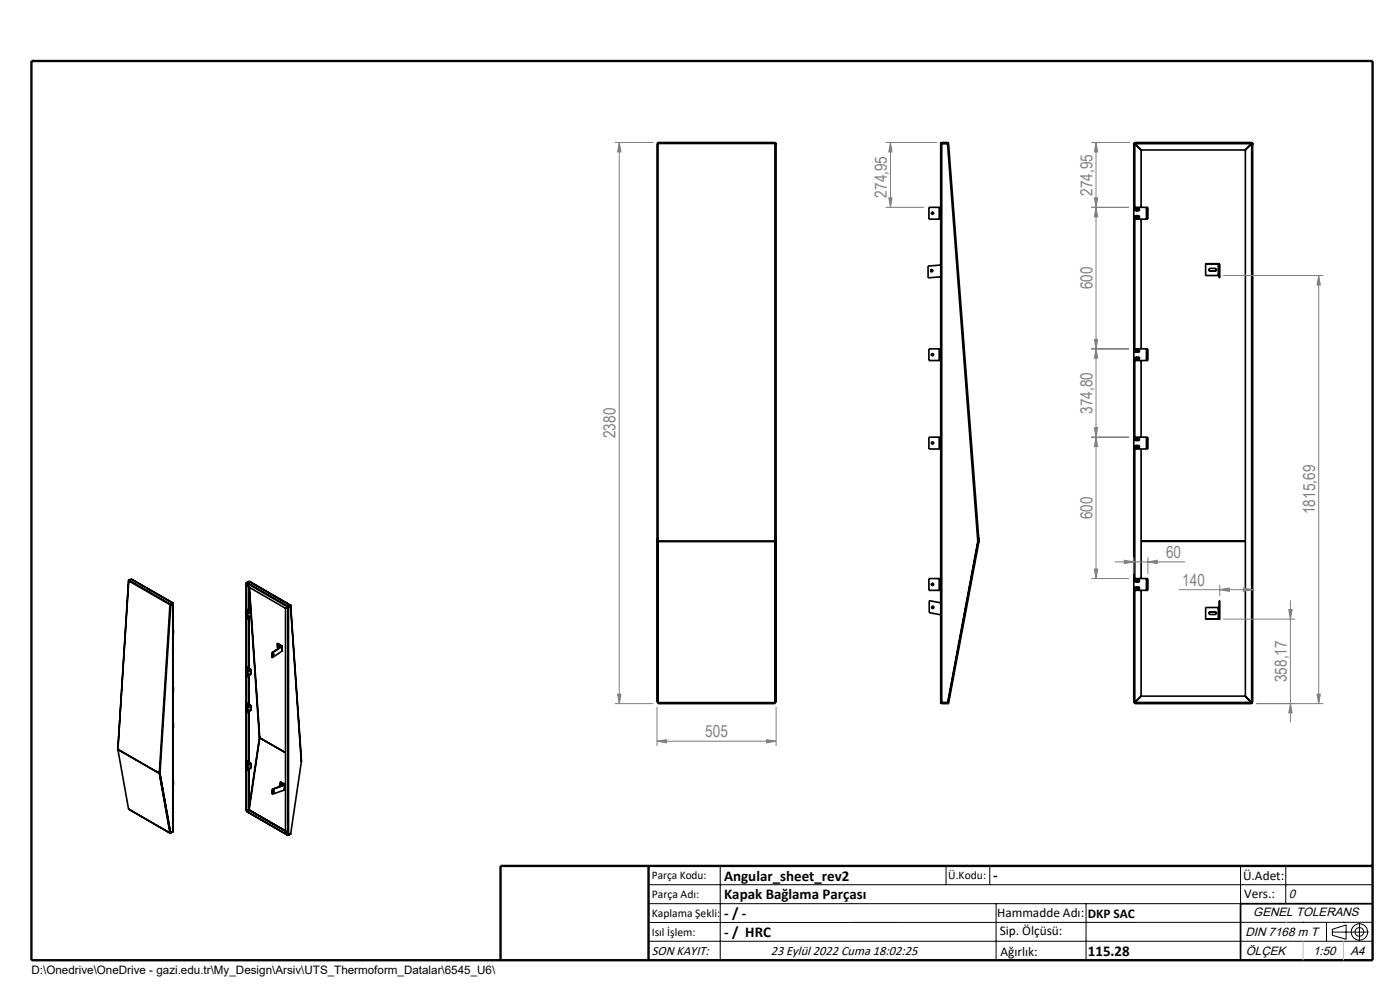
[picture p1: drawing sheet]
<svg xmlns="http://www.w3.org/2000/svg" width="297mm" height="210mm" viewBox="0 0 297 210" stroke-linecap="round" stroke-linejoin="round" font-family="sans-serif">
<g fill="none" stroke="#000" stroke-width=".35">
<path d="M139.4 30.5h.1M139.4 30.5v118.5M139.6 30.4l-.2 .1M139.6 30.2v.2M139.6 30.4v.1M139.6 30.2v118.8M139.6 30.4h24.8M139.6 30.2h24.8M164.4 30.4l.2 .1M164.4 30.2v.2M164.4 30.4v.1M164.4 30.2v118.8"/>
<path d="M164.6 30.5h.1M164.6 30.5v118.5M199.6 30.5h.2M199.6 30.5h.1M199.6 30.5v118.5M199.8 30.2l-.2 .3M199.8 30.4l-.2 .1M199.8 30.2h1.2M199.8 30.5h1.2M199.8 30.2v.2M199.8 30.5v118.5M199.8 30.4h1.2"/>
<path d="M201 30.2l.2 .2M201 30.4l.1 .1M201 30.5l6.4 84.4M201 30.2v.2M201.2 30.4l-.2 .1M201.2 30.4l6.5 84.4M240.5 30.5h.2M240.5 30.5h.1M240.5 30.5v118.5M240.7 30.2v.3M240.7 30.4l-.2 .1M240.7 30.5h.1"/>
<path d="M240.7 30.2h24.8M240.7 30.5h24.8M240.7 30.5l1.4 1.3v12.2M240.7 30.5l1.4 1.3h22.1M240.7 30.5v13.5M264.2 31.8v115.9M265.5 30.5l-1.3 1.3M265.5 30.2v.3M265.5 30.5h.2M265.5 30.5h.1M265.5 30.4v.1M265.5 30.4l.2 .1"/>
<path d="M265.5 30.2v.2M265.5 30.5v118.8M265.6 30.5h.1M265.7 30.5h.1M265.7 30.5v118.5M199.2 44h.4M199.2 46.5h.4M199.2 44v2.5M199.2 44h-2.1v2.5h2.1M199.6 56.2l-2.7 .2v2.5l2.7-.2M240.5 44h2.7M240.5 46.5h2.7"/>
<path d="M240.7 46.5v27.5M240.8 44.3h.8l.1 .3-.2 .1h-.6zM240.9 45.8l.6-.1 .2 .4-.1 .1h-.7l-.1-.2zM241.2 44.3l-.2 .1v.2l.2 .1M241.2 45.7l-.2 .2v.2l.2 .1M241.3 45.7l.2 .2-.2 .3M241.3 44.3l.2 .1-.2 .3M242.1 46.5v27.5M243.2 46.5h.1M243.2 44h.1M243.2 44v2.5M243.3 44h.2v2.5h-.2"/>
<path d="M243.3 44v2.5M256.5 57.2l.3 .3M256.8 57.5l-.3-.1 .1-.4 1.2-.1 .2 .4-.3 .2M256.8 57.5h.9M256.8 57.5h.1M257.7 57.5h.1M258 57.2l-.3 .3M258.4 55.9l.4 .1M258.4 56h.2M258.4 58.4l.2 .1M258.4 55.9h-2.6v2.5h2.6M258.4 55.9v2.5"/>
<path d="M258.6 56.4h.2M258.6 56v2.9h.2v-2.9M258.6 56h.2M199.2 76.5h.4M199.2 74h.4M199.2 74v2.5M199.2 74h-2.1v2.5h2.1M240.5 74h2.7M240.5 76.5h2.7M240.7 76.5v16.2M240.9 75.8h.7l.1 .3-.2 .1h-.6zM240.9 74.3h.7l.1 .3-.1 .1h-.7l-.1-.2z"/>
<path d="M241.2 74.3l-.2 .1v.2l.2 .1M241.2 75.8h-.2v.3l.2 .1M241.3 74.3l.2 .1-.2 .3M241.3 75.8l.2 .1-.2 .3M242.1 76.5v16.2M243.2 76.5h.1M243.2 74h.1M243.2 74v2.5M243.3 74h.2v2.5h-.2M243.3 74v2.5M199.2 95.2h.4M199.2 92.7h.4"/>
<path d="M199.2 92.7v2.5M199.2 92.7h-2.1v2.5h2.1M240.5 95.2h2.7M240.5 92.7h2.7M240.7 95.2v27.5M240.8 94.6l.8-.1 .1 .3-.1 .2h-.7l-.1-.3zM240.9 93.1l.7-.1 .1 .3-.8 .1-.1-.1zM241.2 93l-.2 .1 .2 .3M241.2 94.5l-.2 .1 .2 .4M241.3 93l.2 .1-.2 .3M241.3 94.5l.2 .1-.2 .4M242.1 95.2v27.5"/>
<path d="M243.2 95.2h.1M243.2 92.7h.1M243.2 92.7v2.5M243.3 92.7h.2v2.5h-.2M243.3 92.7v2.5M139.5 114.9v34.1M139.6 114.3l-.1 .6M139.6 114.8l-.1-.6-.1 .7h.1M139.6 114.8h.1M139.6 114.8h24.8M164.4 114.8l.1-.6 .1 .7h-.1M164.4 114.8h.1"/>
<path d="M164.5 114.3v.6M164.5 114.9v34.1M207.4 114.9l-6.4 34.1h-1.2M207.5 114.6v.2M207.5 114.8h.1M207.5 114.8l-6.4 34.2M207.5 114.8l.2 .1M207.5 114.8h.2M207.7 114.8h.1M207.7 114.8l-.1-.6-.2 .7M207.7 114.8v.1M207.7 114.9l-6.4 34.1"/>
<path d="M242.1 114.8h22.1M27.3 123.1h.1M27.3 123.1v.1M27.3 123.1l-2.3 35.6M27.3 123.2l-2.3 35.8M27.3 123.2l8.8 5.1M27.4 123.1l-.1 .1M27.4 123.1l8.8 5.1M27.4 123.1h-.1M27.8 122.8l8.8 5.1M27.8 122.8l-.4 .3M36.1 128.3h.1"/>
<path d="M36.1 128.3l-2.3 35.7M36.1 128.2l.1 .1M36.2 128.2l-.1 .1M36.2 128.2h-.1M36.2 128.2v.1M36.2 128.3h.1M36.2 128.2h.1M36.2 128.3l-2.3 35.7M36.6 128h.1M36.6 127.9h.1M36.6 127.9l-.4 .3M36.6 127.9v.1"/>
<path d="M36.6 128l-.4 .2M36.6 128l-.5 .3M36.7 127.9v.1M36.7 128l-.5 .3M36.7 128v48.4M36.7 127.9l-.6 .4M36.7 133.5h.1M36.7 133.4l.1 .1M36.8 133.5l-.1 1M52.1 129.2v1l.2 .1M52.1 129.2l1 .5M52.1 129.2l1.1 .5"/>
<path d="M52.2 123.6v5.6M52.2 130.3v11.2M52.3 123.6l.5 .9M52.3 123.7l8.8 5.1M52.3 123.7l.5 .8M52.3 123.7v5.5M52.3 123.6h.1M52.3 130v.2M52.3 129.4l.3 .2-.1 .1M52.3 129.4v.2M52.3 129.4l.3 .3M52.3 130l.1 .2"/>
<path d="M52.3 130.3v11.2M52.3 130.3h.1M52.3 131.3h.1M52.3 130l.2 .1M52.3 130.2h.1M52.3 129.6l.2 .1M52.4 123.5l-.1 .2M52.4 123.5l8.7 5.1M52.4 123.5l-.1 .1M52.4 129.5l.1 .1M52.4 130.1h.1M52.4 130.3v1"/>
<path d="M52.4 130.1v.1M52.4 130.2h-.1M52.5 130.1h.1M52.5 129.5l-.2 .1M52.5 129.5h.1M52.5 129.5v.1M52.5 130.1h-.1M52.5 130.1v.1M52.5 129.6h.1M52.6 129.6h-.1M52.6 129.7h-.1M52.6 129.7h.1"/>
<path d="M52.7 130.6l-.1 .1M52.8 124.5h.1M52.8 124.5l7.8 4.5M52.8 124.5v5M52.8 131.1v10.6M52.8 123.3h.1M52.8 123.3l-.4 .2M52.8 123.3l8.8 5.1M52.8 129.5v-4.9l2.2 31.9M52.8 131v10.8M52.9 124.6l2.2 31.9M53.1 129.7v.1"/>
<path d="M53.1 129.7l.1 1.2M53.1 129.8l-.8 .5M53.1 129.8h.1M53.2 129.7v.1M53.2 130.9l-.8 .4M53.2 129.8l-.8 .5M53.2 129.7h-.1M53.2 129.8v1.1M57.7 138.5v1.1M57.7 138.5h.1M57.7 139.5v.1M58 138.7l-.1 .1"/>
<path d="M58.8 136.5l1 .5M58.8 136.5l.9 .5M58.8 136.5v1l.2 .1M59.1 137l.1 .3M59.2 137.3l.1 .1M59.2 137.3h.1M59.2 137.3h.2M59.5 137.3l-.4-.3 .1 .3M59.7 137v.1M59.7 137.1l-2 1.4M59.7 137.1l.1 .1M59.8 137v.2"/>
<path d="M59.8 137.2l-2.1 1.3M59.8 137.2v.9M59.8 137h-.1M59.8 137.1v1M59.8 138.1l-2.1 1.5M60.6 129v47.3M61.1 128.8h.1M61.1 128.8v48.4M61.1 128.8l-.5 .2M61.1 128.7h.1M61.1 128.7v.1M61.1 128.7l-.5 .3"/>
<path d="M61.1 128.6v.2M61.1 128.6v.1M61.2 128.7v.1M61.2 128.8v48.4h-.1M61.6 128.4h.1M61.6 128.4l-.5 .2M61.6 128.4v.1M61.6 128.4l-.5 .3M61.6 128.5h.1M61.6 128.5l-.4 .2M61.6 128.4l.1 .1M61.6 128.5l-.4 .3"/>
<path d="M61.6 128.5l2.3 33.1M61.7 128.4l2.2 33.2M199.2 122.7h.4M199.2 125.2h.4M199.2 122.7v2.5M199.2 122.7h-2.1v2.5h2.1M199.6 127.9l-2.5-.5v2.6l2.5 .4M204.4 131.3h.1M204.8 128.9h.1M240.5 125.2h2.7M240.5 122.7h2.7M240.7 125.2v24.1"/>
<path d="M240.9 124.5h.6l.2 .3-.1 .1h-.7l-.1-.1zM240.9 123h.7l.1 .3-.2 .2-.6-.1zM241.2 123l-.2 .1 .2 .4M241.2 124.5l-.2 .1 .2 .3M241.3 123l.2 .1-.2 .4M241.3 124.5l.2 .1-.2 .3M242.1 125.2v22.5l-1.4 1.3M243.2 125.2h.1M243.2 122.7h.1M243.2 122.7v2.5M243.3 122.7h.2v2.5h-.2M243.3 122.7v2.5"/>
<path d="M256.8 129.8l-.3 .3 .2 .2h1.1l.2-.3-.3-.2M256.8 129.8l-.3 .3M256.8 129.8h.1M256.8 129.8h.9M257.7 129.8l.3 .3M257.7 129.8h.1M258.4 128.9v2.4M258.4 128.9h-2.6v2.4h2.6M258.6 128.8l-.2 .1M258.6 131.3h-.2M258.6 131.3v-3.9h.2v3.9M258.6 130h.2"/>
<path d="M258.6 131.3h.2M258.8 131.3h-.4M25 159h.1M25 158.9v-.2v.3M25 158.9h.1M25 159l8.8 5M25 159l2.3 12.6M36.7 145.7v.1M36.7 145.7h.1M36.7 153.4h.1M36.7 153.3l.1 .1M36.8 145.7l-.1 1"/>
<path d="M36.8 153.4l-.1 1M36.8 145.7l-.1 .1M52.1 141.5v1h.2M52.1 149.1v1l.2 .1M52.1 141.5l1.1 .4M52.1 141.5l1 .5M52.1 149.1l1 .5M52.1 149.1l1.1 .5M52.2 142.5v6.6M52.2 150.2v11.2M52.3 142.3v.1M52.3 141.8v-.2l.3 .2-.1 .1"/>
<path d="M52.3 141.6l.1 .2M52.3 142.3l.1 .1M52.3 149.9v.2M52.3 149.5v-.2l.3 .2-.1 .1M52.3 149.3l.1 .2M52.3 149.9l.1 .2M52.3 142.5v6.6M52.3 150.2v11.2M52.3 142.5h.1M52.3 143.5l.1 .1M52.3 142.3l.2 .1M52.3 142.4l.1 .1"/>
<path d="M52.3 141.8l.2 .1M52.3 150.2h.1M52.3 151.2h.1M52.3 149.9l.2 .1M52.3 150.1h.1M52.3 149.5l.2 .1M52.4 141.7v.1M52.4 142.3v.1M52.4 142.5v1.1M52.4 149.4h.1M52.4 150h.1M52.4 150.2v1"/>
<path d="M52.4 141.8h.1M52.4 150v.1M52.4 149.4l.1 .1M52.4 142.4h.1M52.4 141.8h-.1M52.4 141.8l.2 .1M52.4 142.4h-.1M52.4 149.5h-.1M52.4 149.5l.2 .1M52.4 150.1h-.1M52.5 141.7h.1M52.5 142.3v.1"/>
<path d="M52.5 149.4h.1M52.5 150h.1M52.5 141.7l-.1 .1M52.5 141.7v.1M52.5 142.4h.1M52.5 149.4h-.1M52.5 149.4v.1M52.5 150v.1M52.5 149.5h.1M52.5 141.8h.1M52.6 149.5h-.1M52.6 141.9h-.1"/>
<path d="M52.6 141.9h.1M52.6 149.6h-.1M52.6 149.6h.1M52.6 150.5h.1l-.1 .2zM52.7 142.8l-.1 .2M52.7 150.5l-.1 .1M52.8 143.3v6.1M52.8 151v10.6M52.8 150.9v10.8M53.1 142v.1M53.1 149.6v.1M53.1 142l.1 1.1"/>
<path d="M53.1 149.6l.1 1.2M53.1 142.1l-.8 .4M53.1 142.1h.1M53.1 149.7l-.8 .5M53.1 149.7h.1M53.2 141.9v.2M53.2 149.6v.1M53.2 143.1l-.8 .5M53.2 142.1l-.8 .4M53.2 141.9l-.1 .1M53.2 149.7l-.8 .5M53.2 150.8l-.8 .4"/>
<path d="M53.2 149.6h-.1M53.2 142v1.1M53.2 149.7v1.1M55 156.5l.1-.2v.2M55 156.5l-2.2 15M55.1 156.5h.1M55.1 156.5l-2.3 15.3M55.1 156.5l5.5 3.2M139.4 149h.1M139.5 149h.1M139.6 149v.3h24.8v-.3M139.6 149h24.8"/>
<path d="M164.4 149h.1M164.5 149h.1M164.6 149h-.1M199.6 149h.2M199.6 149l.2 .3M199.6 149l.2 .1M199.6 149h.1M199.8 149.3h1.2M199.8 149.1v.2M199.8 149.1h1.2M201 149.1v.2M201.1 149l-.1 .1"/>
<path d="M201.1 149h.2M201.3 149l-.3 .3M240.5 149h.2M240.7 149v.3M240.7 149h.1M240.7 149h24.8M240.7 149.3h24.8M264.2 147.7h-22.1l-1.4 1.3M264.2 147.7l1.3 1.3M265.5 149v.3M265.5 149h.1M265.5 149h.2"/>
<path d="M27.3 171.6l8.8 5.1M33.8 164v-.2l.1 .2M33.8 164h.1M33.8 164l2.3 12.7M33.9 163.8l-.1 .2M33.9 163.8v.2M33.9 164l2.3 12.7M33.9 164h.1M35.9 175.4h.1M35.9 175.3v.1M36 176l.1 .1M36 176.1h.1"/>
<path d="M36.1 176.7h.1M36.2 176.6h.1M36.2 176.6v.1M36.2 176.7h.1M36.6 176.5h.1M36.6 176.5l-.5 .2M36.7 176.4l-.5 .3M36.7 165.6v.1M36.7 165.6h.1M36.8 165.6l-.1 1M36.8 165.6l-.1 .1M52.1 161.4v1l.2 .1"/>
<path d="M52.1 161.4l1.1 .4M52.1 161.4l1 .5M52.2 162.4l.1 9.7M52.3 172.1l8.8 5.1M52.3 162.2v.1M52.3 161.6l.3 .1-.1 .1M52.3 161.6v.1M52.3 161.6l.1 .1M52.3 162.2l.1 .1M52.3 162.4v9.7M52.3 162.4h.1M52.3 163.4l.1 .1"/>
<path d="M52.3 162.2l.2 .1M52.3 162.3l.1 .1M52.3 161.7l.2 .1M52.4 161.6v.1M52.4 162.2v.1M52.4 162.4v1.1M52.4 162.3h.1M52.4 161.7h.1M52.4 161.7h-.1M52.4 161.7l.2 .1M52.5 161.6h.1M52.5 162.2v.1"/>
<path d="M52.5 161.6l-.1 .1M52.5 161.6v.1M52.5 162.3h-.2M52.5 162.3h.1M52.5 161.7v.1M52.6 161.7l-.1 .1M52.6 161.8h-.1M52.6 161.8h.1M52.7 162.7l-.1 .2M52.8 163.2v8.6l-.5 .3M52.8 171.8l7.8 4.5M52.8 171.8l-.5 .3"/>
<path d="M52.8 171.8h.1M52.8 163.2v8.6M52.8 171.8l-.4 .2M53.1 161.9v.1M53.1 161.9l.1 1.1M53.1 162l-.8 .4M53.1 162h.1M53.2 161.8v.2M53.2 163l-.8 .5M53.2 162l-.8 .4M53.2 161.8l-.1 .1M53.2 161.9v1.1"/>
<path d="M57.7 167.4l.1 .1M57.7 167.4l.1 1.1M57.8 167.5v1M58.1 167.8l-.1 .1M59.4 165.9l-.1 1M59.4 165.9l1 .5M59.5 165.8l-.1 .1M59.7 166.5v.2M59.9 166.6l-.3-.1 .1 .2M60.3 167.6l-2.5 .9M60.4 166.4v.1M60.4 166.5l-2.7 .9"/>
<path d="M60.4 166.5h.1M60.4 166.5l-2.6 1M60.4 166.5l-.1 1.1M60.5 166.5l-.2 1.1M60.6 176.3h.1M60.6 176.3l.5 .9M61.1 177.2h.1M61.6 176.9h.1M63.9 161.6l-2.2 15.3-.6 .3M291.2 191.7h-28v12"/>
<circle cx="197.6" cy="57.4" r=".22"/>
<circle cx="197.8" cy="45.2" r=".22"/>
<circle cx="197.8" cy="75.2" r=".23"/>
<circle cx="197.8" cy="94" r=".23"/>
<circle cx="52.6" cy="130.6" r=".09"/>
<circle cx="58" cy="138.8" r=".09"/>
<circle cx="197.8" cy="124" r=".22"/>
<circle cx="197.9" cy="128.8" r=".23"/>
<circle cx="52.6" cy="142.9" r=".09"/>
<circle cx="52.6" cy="162.8" r=".09"/>
<circle cx="58.1" cy="167.9" r=".09"/>
</g>
<circle cx="207.4" cy="114.9" r=".17" fill="#000"/>
<g fill="none" stroke="#000" stroke-width=".21">
<path d="M197.5 57.4h.3M197.7 57.3v.2M197.7 45.3h.2M197.8 45.1v.3M197.7 75.2h.2M197.8 75.1v.2M197.7 94h.2M197.8 93.9v.2M197.7 124h.2M197.7 128.9h.3M197.8 123.9v.2M197.9 128.7v.3"/>
<path d="M137.6 187.7h153.6M137.6 191.7h153.6M137.6 199.7h153.6M152.8 183.7v20M200.7 183.7v4M210 183.7v4M211.3 191.7v12M230.4 191.7v12M263.2 183.7v20M272.8 183.7v8M276.4 195.6h.1M281.4 195.6v4.1"/>
<path d="M282.6 197.7h7.8M282.6 197.1l3-.9v3l-3-.8zM285 195.6h.1M288.4 195.8v3.8M291.2 195.6l-153.6 .1"/>
<circle cx="288.4" cy="197.7" r="1.74"/>
<circle cx="288.4" cy="197.7" r=".93"/>
</g>
<g fill="none" stroke="#808080" stroke-width=".21">
<path d="M130.4 30.2h8.2M131.4 30.2l.3 2h-.7zM131.4 30.2v119.1M187.9 30.2h10.9M188.9 30.2l.3 2h-.6zM188.9 30.2v13.8M231.5 30.2h8.2M232.5 30.2l.4 2h-.7zM232.5 30.2v92.5M187.9 44h8.2M188.6 42h.6l-.3 2zM231.5 44h8"/>
<path d="M232.2 42h.7l-.4 2zM232.5 44l.4 2h-.7zM259.5 58.4h21.2M279.8 58.4l.3 2.1h-.7zM279.8 58.4v90.9M231.5 74h8M232.2 72h.7l-.4 2zM232.5 74l.4 2h-.7zM231.5 92.7h8M232.2 90.7h.7l-.4 2zM232.5 92.7l.4 2h-.7zM236.5 119.2h14.9"/>
<path d="M238.5 118.8l2 .4-2 .3zM240.5 118.2v3.5M243.5 119.2l2-.4v.7zM243.5 118.2v3.5M231.5 122.7h8M232.2 120.7h.7l-.4 2zM250 125.1h15.7M258.8 125.1l2-.4v.7zM258.8 124.1v2.3M259.5 131.3h15.2M263.8 124.7l1.9 .4-1.9 .3zM273.4 129.3h.7l-.3 2z"/>
<path d="M273.8 127.3v25.9M130.4 149.3h8.2M131 147.2h.7l-.3 2.1zM139.4 157.2l2-.3v.7zM139.4 150v8.2M139.4 157.2h25.2M162.6 156.9l2 .3-2 .4zM164.6 150v8.2M266.5 149.3h14.2M273.8 149.3l.3 1.9h-.7zM279.4 147.2h.7l-.3 2.1z"/>
</g>
<g fill="none" stroke="#000" stroke-width=".21" stroke-dasharray="15.2 1.3 1.3 1.3" stroke-linecap="butt">
<path d="M197.4 57.4h-.1M197.6 45.2h-.1M197.7 57.1v-.1M197.7 57.6v.1M197.8 45v-.1M197.8 45.5v.1M197.9 57.4h.1M198.1 45.2h.1M197.6 75.2h-.1M197.8 75v-.1M197.8 75.5v.1M198.1 75.2h.1"/>
<path d="M197.6 94h-.1M197.8 93.7v-.1M197.8 94.2v.1M198.1 94h.1M197.6 124h-.1M197.6 128.8h-.1M197.8 123.7v-.1M197.8 124.2v.1M197.9 128.6v-.1M197.9 129.1v.1M198.1 124h.1M198.1 128.8h.1"/>
</g>
<path d="M106.2 203.7h185" fill="none" stroke="#000" stroke-width=".25"/>
<path d="M6.7 12.9h284.5v190.8h-284.5zM137.6 183.7v20M291.2 183.7h-185v20" fill="none" stroke="#000" stroke-width=".5"/>
<path d="M272.8 195.6h.1M276.4 199.7v4M285 199.7v4" fill="none" stroke="#c0c0c0" stroke-width=".21"/>
<g fill="#808080">
<path d="M162.6 156.9l2 .3-2 .4zM139.4 157.2l2-.3v.7zM263.8 124.7l1.9 .4-1.9 .3zM258.8 125.1l2-.4v.7z"/>
<path d="M238.5 118.8l2 .4-2 .3zM243.5 119.2l2-.4v.7z"/>
<path d="M131 147.2h.7l-.3 2.1zM131.4 30.2l.3 2h-.7zM188.6 42h.6l-.3 2zM188.9 30.2l.3 2h-.6zM279.4 147.2h.7l-.3 2.1zM279.8 58.4l.3 2.1h-.7z"/>
<path d="M232.5 30.2l.4 2h-.7zM232.2 42h.7l-.4 2zM232.5 44l.4 2h-.7zM232.2 72h.7l-.4 2zM232.5 74l.4 2h-.7zM232.2 90.7h.7l-.4 2zM232.5 92.7l.4 2h-.7zM232.2 120.7h.7l-.4 2zM273.4 129.3h.7l-.3 2zM273.8 149.3l.3 1.9h-.7z"/>
</g>
<g font-size="3.5" fill="#808080">
<text x="188.1" y="41.9" transform="rotate(-90 188.1 41.9)">274,95</text>
<text x="231.7" y="41.5" transform="rotate(-90 231.7 41.5)">274,95</text>
<text x="231.7" y="61.4" transform="rotate(-90 231.7 61.4)">600</text>
<text x="231.7" y="87.8" transform="rotate(-90 231.7 87.8)">374,80</text>
<text x="130.6" y="92.9" transform="rotate(-90 130.6 92.9)">2380</text>
<text x="231.7" y="110.1" transform="rotate(-90 231.7 110.1)">600</text>
<text x="279" y="109.1" transform="rotate(-90 279 109.1)">1815,69</text>
<text x="247.4" y="118.4">60</text>
<text x="250.8" y="124.3">140</text>
<text x="273" y="144.7" transform="rotate(-90 273 144.7)">358,17</text>
<text x="149.6" y="156.4">505</text>
</g>
<g font-size="3.2">
<text x="153.6" y="186.8">Angular_sheet_rev2</text>
<text x="153.6" y="190.8">Kapak Bağlama Parçası</text>
<text x="210.7" y="186.6">-</text>
<text x="153.6" y="194.8">- / -</text>
<text x="153.6" y="198.8">- / HRC</text>
<text x="230.8" y="202.8">115.28</text>
</g>
<g font-size="2.8">
<text x="263.7" y="186.7">Ü.Adet:</text>
<text x="263.9" y="190.5">Vers.:</text>
<text x="211.5" y="194.5">Hammadde Adı:</text>
<text x="230.8" y="194.7">DKP SAC</text>
<text x="138.3" y="202.6">SON KAYIT:</text>
<text x="163.5" y="202.6">23 Eylül 2022 Cuma 18:02:25</text>
<text x="212.1" y="198.4">Sip. Ölçüsü:</text>
<text x="212.2" y="202.7">Ağırlık:</text>
</g>
<g font-size="2.6">
<text x="273.4" y="190.4">0</text>
<text x="265.9" y="194.4">GENEL TOLERANS</text>
<text x="264.2" y="198.5">DIN 7168 m T</text>
<text x="264.3" y="202.6">ÖLÇEK</text>
<text x="278.5" y="202.6">1:50</text>
<text x="286.5" y="202.6">A4</text>
</g>
<g font-size="2.5">
<text x="138.3" y="186.4">Parça Kodu:</text>
<text x="138.3" y="190.5">Parça Adı:</text>
<text x="201.2" y="186.5">Ü.Kodu:</text>
<text x="138.3" y="194.5">Kaplama Şekli:</text>
<text x="138.3" y="198.6">Isıl İşlem:</text>
<text x="6.7" y="206.7">D:\Onedrive\OneDrive - gazi.edu.tr\My_Design\Arsiv\UTS_Thermoform_Datalar\6545_U6\</text>
</g>
</svg>
